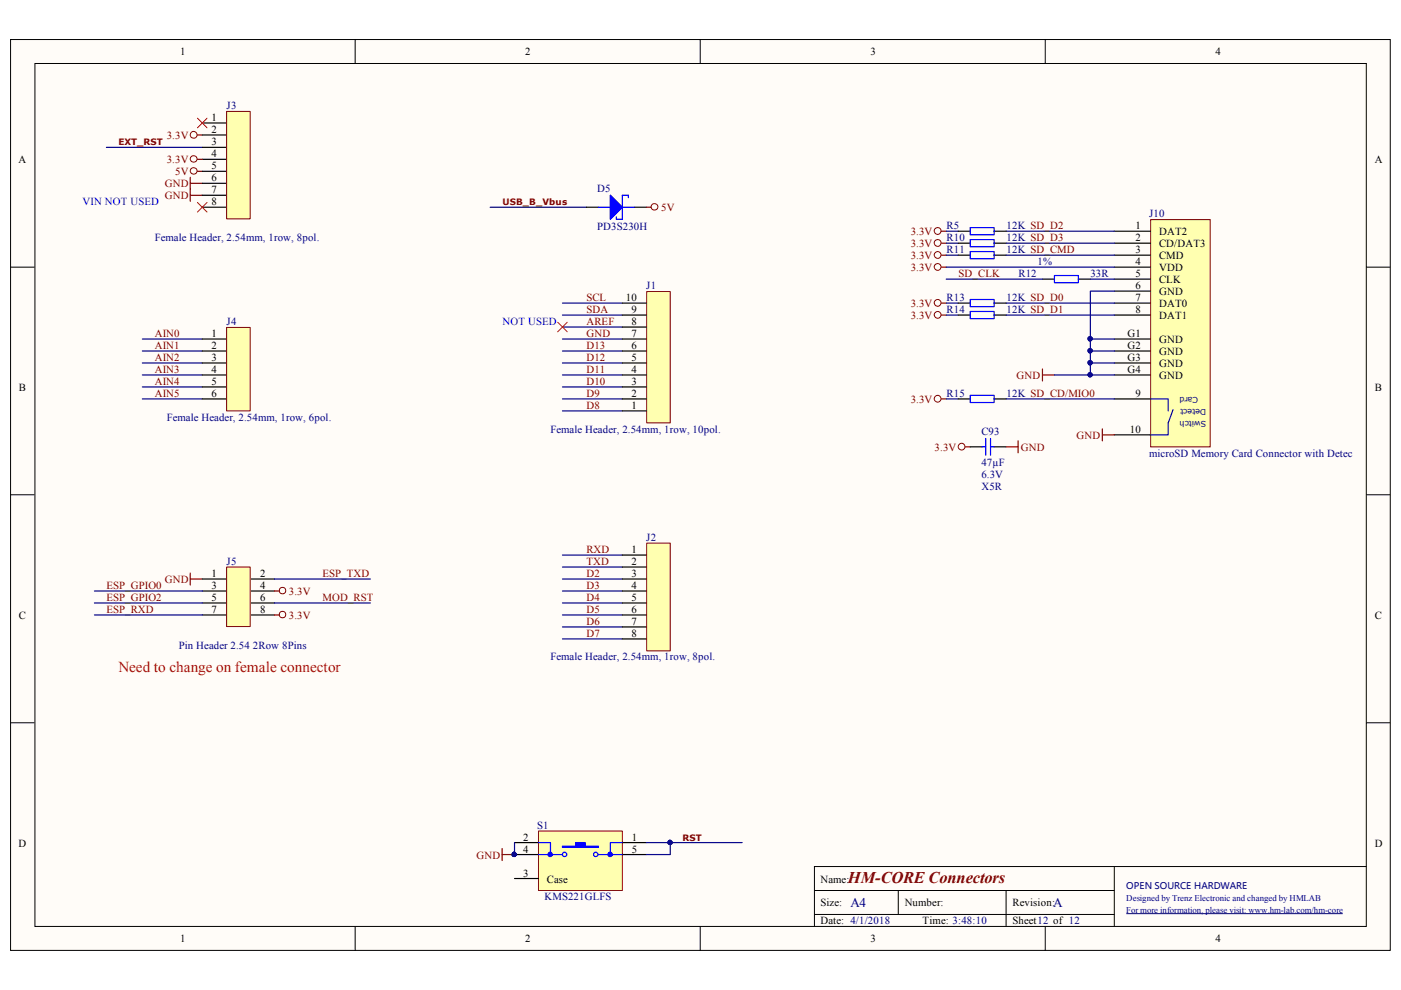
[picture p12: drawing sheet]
<svg xmlns="http://www.w3.org/2000/svg" width="297mm" height="210mm" viewBox="0 0 297 210" stroke-linecap="round" stroke-linejoin="round" font-family="sans-serif">
<path d="M2.3 8.5h292.5v193h-292.5z" fill="#fffcf8"/>
<path d="M2.2 8.4h292.6v193.1h-292.6z" fill="none" stroke="#000" stroke-width=".21"/>
<path d="M7.5 13.5h282.2v182.9h-282.2z" fill="#fffcf8"/>
<g fill="none" stroke="#000" stroke-width=".21">
<path d="M7.4 13.5h282.3v182.9h-282.3zM75.3 8.3v5.1M148.5 8.3v5.1M221.6 8.3v5.1M2.2 56.6h5.1M289.7 56.6h5.1M2.2 104.9h5.1M289.7 104.9h5.1M2.2 153.2h5.1M289.7 153.2h5.1M75.3 196.4v5.2M148.5 196.4v5.2"/>
<path d="M172.7 188.8h63.6M172.7 193.9h63.6M190.5 188.8v5.1M213.3 188.8v7.6M221.6 196.4v5.2M236.3 183.7v12.7M289.7 183.7h-117v12.7"/>
</g>
<path d="M238.8 193.7h45.9" fill="none" stroke="#000080" stroke-width=".21"/>
<path d="M244 46.7h12.6v48h-12.6z" fill="#ffffb0"/>
<g fill="none" stroke="#800000" stroke-width=".21">
<path d="M244 46.6h12.6v48.1h-12.6z"/>
<circle cx="198.8" cy="49" r=".71"/>
<circle cx="198.8" cy="51.5" r=".71"/>
<circle cx="198.8" cy="54.1" r=".71"/>
<circle cx="198.8" cy="56.6" r=".71"/>
<circle cx="198.8" cy="66.8" r=".71"/>
<circle cx="198.8" cy="64.2" r=".71"/>
<circle cx="198.8" cy="84.5" r=".71"/>
</g>
<g fill="none" stroke="#000" stroke-width=".25">
<path d="M221 59.2h2.6M228.6 59.2h2.6M236.3 49h7.6M236.3 51.6h7.6M236.3 54.1h7.6M236.3 56.6h7.6M236.3 59.2h7.6M236.3 61.7h7.6M236.3 64.3h7.6M236.3 66.8h7.6M236.3 71.9h7.6M236.3 74.4h7.6"/>
<path d="M236.3 77h7.6M236.3 79.5h7.6M236.3 84.6h7.6M236.3 92.2h7.6"/>
</g>
<path d="M243.9 84.6h3.8v2.5M248.7 86.9l-1 2.8v2.5h-3.8" fill="none" stroke="#0000bf" stroke-width=".25"/>
<path d="M199.6 56.6h1M199.6 49h1M199.6 51.6h1M199.6 54.1h1M199.6 64.3h1M199.6 66.8h1M221 78.2v2.6M221 79.5h2.6M199.6 84.6h1M233.7 90.9v2.6M233.7 92.2h2.6" fill="none" stroke="#800000" stroke-width=".25"/>
<path d="M223.6 58.4h5v1.5h-5z" fill="none" stroke="#00f" stroke-width=".25"/>
<g fill="none" stroke="#000080" stroke-width=".25">
<path d="M22.6 31.2h20.3M30.2 71.9h12.7M30.2 74.4h12.7M30.2 77h12.7M30.2 79.5h12.7M119.2 69.3h12.7M119.2 71.9h12.7M119.2 74.4h12.7M119.2 77h12.7M119.2 79.5h12.7M236.3 77h-5.1v2.5M30.2 82h12.7"/>
<path d="M30.2 84.6h12.7M119.2 82h12.7M119.2 84.6h12.7M119.2 87.1h12.7M119.2 117.7h12.7M119.2 122.8h12.7M119.2 127.8h12.7M119.2 132.9h12.7M119.2 120.2h12.7M119.2 125.3h12.7M119.2 130.4h12.7M119.2 135.5h12.7"/>
</g>
<circle cx="231.1" cy="76.9" r=".48" fill="#000080"/>
<circle cx="231.1" cy="76.9" r=".48" fill="none" stroke="#000080" stroke-width=".21"/>
<circle cx="231.1" cy="79.5" r=".47" fill="#000080"/>
<circle cx="231.1" cy="79.5" r=".47" fill="none" stroke="#000080" stroke-width=".21"/>
<path d="M236.3 74.4h-5.1v2.6" fill="none" stroke="#000080" stroke-width=".25"/>
<circle cx="231.1" cy="74.4" r=".48" fill="#000080"/>
<circle cx="231.1" cy="74.4" r=".48" fill="none" stroke="#000080" stroke-width=".21"/>
<circle cx="231.1" cy="76.9" r=".48" fill="#000080"/>
<circle cx="231.1" cy="76.9" r=".48" fill="none" stroke="#000080" stroke-width=".21"/>
<path d="M236.3 71.9h-5.1v2.5" fill="none" stroke="#000080" stroke-width=".25"/>
<circle cx="231.1" cy="71.8" r=".48" fill="#000080"/>
<circle cx="231.1" cy="71.8" r=".48" fill="none" stroke="#000080" stroke-width=".21"/>
<circle cx="231.1" cy="74.4" r=".48" fill="#000080"/>
<circle cx="231.1" cy="74.4" r=".48" fill="none" stroke="#000080" stroke-width=".21"/>
<path d="M200.6 49h2.6M200.6 51.6h2.6M200.6 54.1h2.6M200.6 56.6h35.7M200.6 59.2h20.4M213.3 49h23M213.3 51.6h23M213.3 54.1h23M231.2 59.2h5.1M236.3 61.7h-5.1v10.2" fill="none" stroke="#000080" stroke-width=".25"/>
<circle cx="231.1" cy="71.8" r=".48" fill="#000080"/>
<circle cx="231.1" cy="71.8" r=".48" fill="none" stroke="#000080" stroke-width=".21"/>
<path d="M103.9 43.9h20.4M119.2 64.3h12.7M119.2 66.8h12.7M200.6 64.3h2.6M200.6 66.8h2.6M213.3 64.3h23M213.3 66.8h23M200.6 84.6h2.6M213.3 84.6h23" fill="none" stroke="#000080" stroke-width=".25"/>
<circle cx="41.1" cy="36.2" r=".71" fill="none" stroke="#800000" stroke-width=".21"/>
<path d="M41.9 36.3h1" fill="none" stroke="#800000" stroke-width=".25"/>
<path d="M114.3 176.3h17.6v12.5h-17.6z" fill="#ffffb0"/>
<path d="M114.2 176.2h17.7v12.6h-17.7z" fill="none" stroke="#800000" stroke-width=".21"/>
<path d="M109.1 178.6h5.1M131.9 178.6h5.1" fill="none" stroke="#000" stroke-width=".25"/>
<path d="M119.2 179.4h2.8v-.8h2.1v.8h2.8v.3h-7.7z" fill-rule="evenodd" fill="#00f"/>
<g fill="none" stroke="#00f" stroke-width=".25">
<path d="M119.2 179.4h2.8v-.8h2.1v.8h2.8v.3h-7.7z"/>
<circle cx="119.7" cy="181.2" r=".48"/>
<circle cx="126.3" cy="181.2" r=".48"/>
</g>
<path d="M109.1 186.3h5.1M109.1 181.2h5.1" fill="none" stroke="#000" stroke-width=".25"/>
<circle cx="109" cy="181.2" r=".45" fill="#000080"/>
<circle cx="109" cy="181.2" r=".45" fill="none" stroke="#000080" stroke-width=".21"/>
<path d="M131.9 181.2h5.1" fill="none" stroke="#000" stroke-width=".25"/>
<path d="M114.2 178.6h2.5v2.6M131.9 178.6h-2.5v2.6M114.2 181.2h5M126.9 181.2h5" fill="none" stroke="#00f" stroke-width=".25"/>
<path d="M116.4 180.8a.51 .51 0 0 1 .7 .4h-.5h.5a.48 .48 0 0 1-.7 .4 .48 .48 0 0 1 0-.8z" fill-rule="evenodd" fill="#00f"/>
<path d="M116.4 180.8a.51 .51 0 0 1 .7 .4h-.5h.5a.48 .48 0 0 1-.7 .4 .48 .48 0 0 1 0-.8z" fill="none" stroke="#00f" stroke-width=".25"/>
<path d="M129.1 180.8a.5 .5 0 0 1 .7 .4h-.5h.5a.48 .48 0 0 1-.7 .4 .48 .48 0 0 1 0-.8z" fill-rule="evenodd" fill="#00f"/>
<path d="M129.1 180.8a.5 .5 0 0 1 .7 .4h-.5h.5a.48 .48 0 0 1-.7 .4 .48 .48 0 0 1 0-.8z" fill="none" stroke="#00f" stroke-width=".25"/>
<circle cx="109" cy="181.2" r=".45" fill="#000080"/>
<circle cx="109" cy="181.2" r=".45" fill="none" stroke="#000080" stroke-width=".21"/>
<path d="M137 178.6h20.3" fill="none" stroke="#000080" stroke-width=".25"/>
<circle cx="142.1" cy="178.6" r=".48" fill="#000080"/>
<circle cx="142.1" cy="178.6" r=".48" fill="none" stroke="#000080" stroke-width=".21"/>
<path d="M106.5 179.9v2.6M106.5 181.2h2.6" fill="none" stroke="#800000" stroke-width=".25"/>
<circle cx="109" cy="181.2" r=".45" fill="#000080"/>
<circle cx="109" cy="181.2" r=".45" fill="none" stroke="#000080" stroke-width=".21"/>
<path d="M40.3 37.6v5.1M40.3 38.9h2.6M40.3 41.4h2.6" fill="none" stroke="#800000" stroke-width=".25"/>
<path d="M124.3 43.9h2.6M134.5 43.9h2.5" fill="none" stroke="#000" stroke-width=".25"/>
<path d="M126.9 43.9h2.5M129.4 41.4l2.5 2.5-2.5 2.6zM131.9 41.4v5.1M131.9 43.9h2.6" fill="none" stroke="#00f" stroke-width=".25"/>
<path d="M129.4 41.4l2.5 2.5-2.5 2.6z" fill="#00f"/>
<path d="M129.4 41.4l2.5 2.5-2.5 2.6z" fill="none" stroke="#00f" stroke-width=".21"/>
<path d="M130.7 46v.5h1.2M131.9 41.4h1.3v.5" fill="none" stroke="#00f" stroke-width=".25"/>
<circle cx="138.8" cy="43.9" r=".71" fill="none" stroke="#800000" stroke-width=".21"/>
<path d="M137 43.9h1" fill="none" stroke="#800000" stroke-width=".25"/>
<path d="M137.2 61.9h4.9v27.8h-4.9z" fill="#ffffb0"/>
<path d="M137.1 61.8h5v27.9h-5z" fill="none" stroke="#800000" stroke-width=".21"/>
<g fill="none" stroke="#000" stroke-width=".25">
<path d="M131.9 79.5h5.1M131.9 77h5.1M131.9 74.4h5.1M131.9 71.9h5.1M131.9 69.3h5.1M131.9 66.8h5.1M131.9 64.3h5.1M131.9 87.1h5.1M131.9 84.6h5.1M131.9 82h5.1M131.9 117.7h5.1M131.9 120.2h5.1"/>
<path d="M131.9 122.8h5.1M131.9 125.3h5.1M131.9 127.8h5.1M131.9 130.4h5.1M131.9 132.9h5.1M131.9 135.5h5.1"/>
</g>
<path d="M137.2 115.2h4.9v22.8h-4.9z" fill="#ffffb0"/>
<path d="M137.1 115.1h5v22.9h-5z" fill="none" stroke="#800000" stroke-width=".21"/>
<path d="M42.9 71.9h5.1M42.9 74.4h5.1M42.9 77h5.1M42.9 79.5h5.1M42.9 82h5.1M42.9 84.6h5.1" fill="none" stroke="#000" stroke-width=".25"/>
<path d="M48.1 69.5h4.9v17.6h-4.9z" fill="#ffffb0"/>
<path d="M48 69.4h5v17.7h-5z" fill="none" stroke="#800000" stroke-width=".21"/>
<path d="M42.9 26.1h5.1M42.9 28.6h5.1M42.9 31.2h5.1M42.9 33.8h5.1M42.9 36.3h5.1M42.9 38.9h5.1M42.9 41.4h5.1M42.9 43.9h5.1" fill="none" stroke="#000" stroke-width=".25"/>
<path d="M48.1 23.7h4.9v22.7h-4.9z" fill="#ffffb0"/>
<g fill="none" stroke="#800000" stroke-width=".21">
<path d="M48 23.6h5v22.8h-5z"/>
<circle cx="41.1" cy="28.6" r=".73"/>
<circle cx="203.9" cy="94.7" r=".71"/>
</g>
<path d="M41.9 25.1l2 2M43.9 25.1l-2 2M41.9 42.9l2 2.1M43.9 42.9l-2 2.1M118.2 68.3l2.1 2.1M120.3 68.3l-2.1 2.1" fill="none" stroke="#f00" stroke-width=".21"/>
<path d="M41.9 28.6h1M204.7 94.7h1M213.3 94.7h2.6M215.9 93.5v2.5" fill="none" stroke="#800000" stroke-width=".25"/>
<g fill="none" stroke="#000" stroke-width=".25">
<path d="M203.2 49h2.5M203.2 51.6h2.5M203.2 54.1h2.5M210.8 49h2.5M210.8 51.6h2.5M210.8 54.1h2.5M203.2 64.3h2.5M203.2 66.8h2.5M210.8 64.3h2.5M210.8 66.8h2.5M203.2 84.6h2.5M205.7 94.7h2.5"/>
<path d="M210.8 94.7h2.5M210.8 84.6h2.5"/>
</g>
<path d="M205.7 48.3h5.1v1.5h-5.1zM205.7 50.8h5.1v1.5h-5.1zM205.7 53.3h5.1v1.6h-5.1zM205.7 63.5h5.1v1.5h-5.1zM205.7 66h5.1v1.6h-5.1zM205.7 83.8h5.1v1.5h-5.1zM208.2 94.7h.8M209 93v3.5M210 93v3.5M210 94.7h.8" fill="none" stroke="#00f" stroke-width=".25"/>
<path d="M223.6 79.5h12.7" fill="none" stroke="#000080" stroke-width=".25"/>
<circle cx="231.1" cy="79.5" r=".47" fill="#000080"/>
<circle cx="231.1" cy="79.5" r=".47" fill="none" stroke="#000080" stroke-width=".21"/>
<path d="M142.1 178.6v2.6h-5.1" fill="none" stroke="#000080" stroke-width=".25"/>
<circle cx="142.1" cy="178.6" r=".48" fill="#000080"/>
<circle cx="142.1" cy="178.6" r=".48" fill="none" stroke="#000080" stroke-width=".21"/>
<path d="M42.9 122.8h5.1M42.9 125.3h5.1M42.9 127.8h5.1M42.9 130.4h5.1M53 122.8h5.2M53 125.3h5.2M53 127.8h5.2M53 130.4h5.2" fill="none" stroke="#000" stroke-width=".25"/>
<path d="M48.1 120.3h4.9v12.5h-4.9z" fill="#ffffb0"/>
<g fill="none" stroke="#800000" stroke-width=".21">
<path d="M48 120.2h5v12.6h-5z"/>
<circle cx="41.1" cy="33.7" r=".71"/>
<circle cx="59.9" cy="130.3" r=".69"/>
<circle cx="59.9" cy="125.2" r=".69"/>
</g>
<path d="M41.9 33.8h1M40.3 121.5v2.5M40.3 122.8h2.6M58.2 130.4h1M58.2 125.3h1" fill="none" stroke="#800000" stroke-width=".25"/>
<path d="M20 125.3h22.9M20 127.8h22.9M20 130.4h22.9M58.2 122.8h20.3M58.2 127.8h20.3M109.1 178.6v2.6" fill="none" stroke="#000080" stroke-width=".25"/>
<circle cx="109" cy="181.2" r=".45" fill="#000080"/>
<circle cx="109" cy="181.2" r=".45" fill="none" stroke="#000080" stroke-width=".21"/>
<text font-size="3.5" fill="#800000" x="179.8" y="187.1">HM-CORE Connectors</text>
<text font-size="3.2" fill="#f00" x="25.1" y="142.4">Need to change on female connector</text>
<g font-size="2.8" fill="#000080">
<text x="180.3" y="192.4">A4</text>
<text x="223.3" y="192.4">A</text>
</g>
<g font-size="2.3">
<text x="38.2" y="11.7">1</text>
<text x="111.4" y="11.7">2</text>
<text x="184.5" y="11.7">3</text>
<text x="257.7" y="11.7">4</text>
<text x="44.8" y="25.7">1</text>
<text x="44.8" y="28.2">2</text>
<text x="3.9" y="34.5">A</text>
<text x="44.8" y="30.7">3</text>
<text x="44.8" y="33.3">4</text>
<text x="44.8" y="35.8">5</text>
<text x="291.5" y="34.5">A</text>
<text x="44.8" y="38.4">6</text>
<text x="44.8" y="40.9">7</text>
<text x="44.8" y="43.4">8</text>
<text x="240.7" y="48.5">1</text>
<text x="240.7" y="51.1">2</text>
<text x="240.7" y="53.6">3</text>
<text x="245.7" y="49.8">DAT2</text>
<text x="245.7" y="52.3">CD/DAT3</text>
<text x="240.7" y="56.1">4</text>
<text x="240.7" y="58.7">5</text>
<text x="245.7" y="54.9">CMD</text>
<text x="245.7" y="57.4">VDD</text>
<text x="245.7" y="59.9">CLK</text>
<text x="132.7" y="63.8">10</text>
<text x="240.7" y="61.2">6</text>
<text x="240.7" y="63.8">7</text>
<text x="245.7" y="62.5">GND</text>
<text x="245.7" y="65.1">DAT0</text>
<text x="44.8" y="71.5">1</text>
<text x="133.9" y="71.5">7</text>
<text x="133.9" y="68.9">8</text>
<text x="133.9" y="66.4">9</text>
<text x="239.1" y="71.5">G1</text>
<text x="240.7" y="66.4">8</text>
<text x="245.7" y="67.6">DAT1</text>
<text x="44.8" y="74">2</text>
<text x="44.8" y="76.5">3</text>
<text x="133.9" y="76.5">5</text>
<text x="133.9" y="74">6</text>
<text x="239.1" y="74">G2</text>
<text x="239.1" y="76.5">G3</text>
<text x="245.7" y="72.7">GND</text>
<text x="245.7" y="75.3">GND</text>
<text x="245.7" y="77.8">GND</text>
<text x="4" y="82.9">B</text>
<text x="44.8" y="79.1">4</text>
<text x="44.8" y="81.6">5</text>
<text x="133.9" y="81.6">3</text>
<text x="133.9" y="79.1">4</text>
<text x="239.1" y="79.1">G4</text>
<text x="245.7" y="80.3">GND</text>
<text x="291.5" y="82.9">B</text>
<text x="44.8" y="84.2">6</text>
<text x="133.9" y="86.7">1</text>
<text x="133.9" y="84.2">2</text>
<text x="240.7" y="84.2">9</text>
<text x="239.6" y="91.8">10</text>
<text x="133.9" y="117.2">1</text>
<text x="133.9" y="119.7">2</text>
<text x="44.8" y="122.3">1</text>
<text x="44.8" y="124.8">3</text>
<text x="55.2" y="122.3">2</text>
<text x="55.2" y="124.8">4</text>
<text x="133.9" y="122.3">3</text>
<text x="133.9" y="124.8">4</text>
<text x="4" y="131.1">C</text>
<text x="44.8" y="127.3">5</text>
<text x="44.8" y="129.9">7</text>
<text x="55.2" y="127.3">6</text>
<text x="55.2" y="129.9">8</text>
<text x="133.9" y="127.3">5</text>
<text x="133.9" y="129.9">6</text>
<text x="291.5" y="131.1">C</text>
<text x="133.9" y="132.4">7</text>
<text x="133.9" y="135">8</text>
<text x="3.9" y="179.5">D</text>
<text x="111" y="178.2">2</text>
<text x="134" y="178.2">1</text>
<text x="291.5" y="179.5">D</text>
<text x="111" y="180.8">4</text>
<text x="111" y="185.8">3</text>
<text x="134" y="180.8">5</text>
<text x="115.9" y="187.1">Case</text>
<text x="173.9" y="187.1">Name:</text>
<text x="173.9" y="192.2">Size:</text>
<text x="173.9" y="196">Date: 4/1/2018</text>
<text x="191.8" y="192.2">Number:</text>
<text x="195.6" y="196">Time: 3:48:10</text>
<text x="214.7" y="192.2">Revision:</text>
<text x="214.7" y="196">Sheet12 of 12</text>
<text x="38.2" y="199.8">1</text>
<text x="111.4" y="199.8">2</text>
<text x="184.5" y="199.8">3</text>
<text x="257.7" y="199.8">4</text>
</g>
<g font-size="2.3" fill="#000080">
<text x="48" y="23.1">J3</text>
<text x="126.6" y="40.6">D5</text>
<text x="243.6" y="46">J10</text>
<text x="32.8" y="51.1">Female Header, 2.54mm, 1row, 8pol.</text>
<text x="126.6" y="48.8">PD3S230H</text>
<text x="200.7" y="48.5">R5</text>
<text x="200.7" y="51.1">R10</text>
<text x="200.7" y="53.6">R11</text>
<text x="213.4" y="48.5">12K SD_D2</text>
<text x="213.4" y="51.1">12K SD_D3</text>
<text x="213.4" y="53.6">12K SD_CMD</text>
<text x="215.9" y="58.7">R12</text>
<text x="220" y="56.1">1%</text>
<text x="231.2" y="58.7">33R</text>
<text x="137" y="61.2">J1</text>
<text x="200.7" y="63.8">R13</text>
<text x="213.4" y="63.8">12K SD_D0</text>
<text x="48" y="68.9">J4</text>
<text x="200.7" y="66.4">R14</text>
<text x="213.4" y="66.4">12K SD_D1</text>
<text x="35.3" y="89.2">Female Header, 2.54mm, 1row, 6pol.</text>
<text x="200.7" y="84.2">R15</text>
<text x="213.4" y="84.2">12K SD_CD/MIO0</text>
<text x="116.7" y="91.8">Female Header, 2.54mm, 1row, 10pol.</text>
<text x="208.1" y="92.3">C93</text>
<text x="208.1" y="101.4">6.3V</text>
<text x="208.1" y="98.9">47µF</text>
<text x="243.6" y="96.9">microSD Memory Card Connector with Detec</text>
<text x="208.1" y="104">X5R</text>
<text x="48" y="119.7">J5</text>
<text x="137" y="114.6">J2</text>
<text x="37.9" y="137.5">Pin Header 2.54 2Row 8Pins</text>
<text x="116.7" y="140">Female Header, 2.54mm, 1row, 8pol.</text>
<text x="113.9" y="175.7">S1</text>
<text x="115.4" y="190.9">KMS221GLFS</text>
</g>
<g font-size="2.3" fill="#800000">
<text x="35.3" y="29.5">3.3V</text>
<text x="35.3" y="34.5">3.3V</text>
<text x="34.9" y="39.6">GND</text>
<text x="37.1" y="37.1">5V</text>
<text x="34.9" y="42.2">GND</text>
<text x="140.2" y="44.7">5V</text>
<text x="193.1" y="49.8">3.3V</text>
<text x="193.1" y="52.3">3.3V</text>
<text x="193.1" y="57.4">3.3V</text>
<text x="193.1" y="54.9">3.3V</text>
<text x="203.2" y="58.7">SD_CLK</text>
<text x="124.3" y="63.8">SCL</text>
<text x="193.1" y="65.1">3.3V</text>
<text x="32.8" y="71.5">AIN0</text>
<text x="124.3" y="68.9">AREF</text>
<text x="124.3" y="71.5">GND</text>
<text x="124.3" y="66.4">SDA</text>
<text x="193.1" y="67.6">3.3V</text>
<text x="32.8" y="74">AIN1</text>
<text x="32.8" y="76.5">AIN2</text>
<text x="124.3" y="76.5">D12</text>
<text x="124.3" y="74">D13</text>
<text x="32.8" y="79.1">AIN3</text>
<text x="32.8" y="81.6">AIN4</text>
<text x="124.3" y="81.6">D10</text>
<text x="124.3" y="79.1">D11</text>
<text x="215.5" y="80.3">GND</text>
<text x="32.8" y="84.2">AIN5</text>
<text x="124.3" y="86.7">D8</text>
<text x="124.3" y="84.2">D9</text>
<text x="193.1" y="85.4">3.3V</text>
<text x="198.2" y="95.6">3.3V</text>
<text x="216.4" y="95.6">GND</text>
<text x="228.2" y="93">GND</text>
<text x="124.3" y="117.2">RXD</text>
<text x="124.3" y="119.7">TXD</text>
<text x="22.6" y="124.8">ESP_GPIO0</text>
<text x="34.9" y="123.5">GND</text>
<text x="68.4" y="122.3">ESP_TXD</text>
<text x="124.3" y="122.3">D2</text>
<text x="124.3" y="124.8">D3</text>
<text x="22.6" y="129.9">ESP_RXD</text>
<text x="22.6" y="127.3">ESP_GPIO2</text>
<text x="61.3" y="131.1">3.3V</text>
<text x="61.3" y="126.1">3.3V</text>
<text x="68.4" y="127.3">MOD_RST</text>
<text x="124.3" y="127.3">D4</text>
<text x="124.3" y="129.9">D5</text>
<text x="124.3" y="132.4">D6</text>
<text x="124.3" y="135">D7</text>
<text x="101" y="182">GND</text>
</g>
<g font-size="2.3" fill="#00f">
<text x="17.5" y="43.4">VIN NOT USED</text>
<text x="106.5" y="68.9">NOT USED</text>
</g>
<g font-size="1.9" fill="#800000">
<text x="25.1" y="30.8">EXT_RST</text>
<text x="106.5" y="43.5">USB_B_Vbus</text>
<text x="144.7" y="178.3">RST</text>
</g>
<g font-size="1.9" fill="#000080">
<text x="238.8" y="191">Designed by Trenz Electronic and changed by HMLAB</text>
<text x="238.8" y="188.4">OPEN SOURCE HARDWARE</text>
<text x="238.8" y="193.5">For more information, please visit: www.hm-lab.com/hm-core</text>
</g>
<g font-size="1.7" fill="#000080">
<text x="254" y="84.2" transform="rotate(180 254 84.2)">Card</text>
<text x="255.7" y="86.8" transform="rotate(180 255.7 86.8)">Detect</text>
<text x="255.7" y="89.3" transform="rotate(180 255.7 89.3)">Switch</text>
</g>
</svg>
